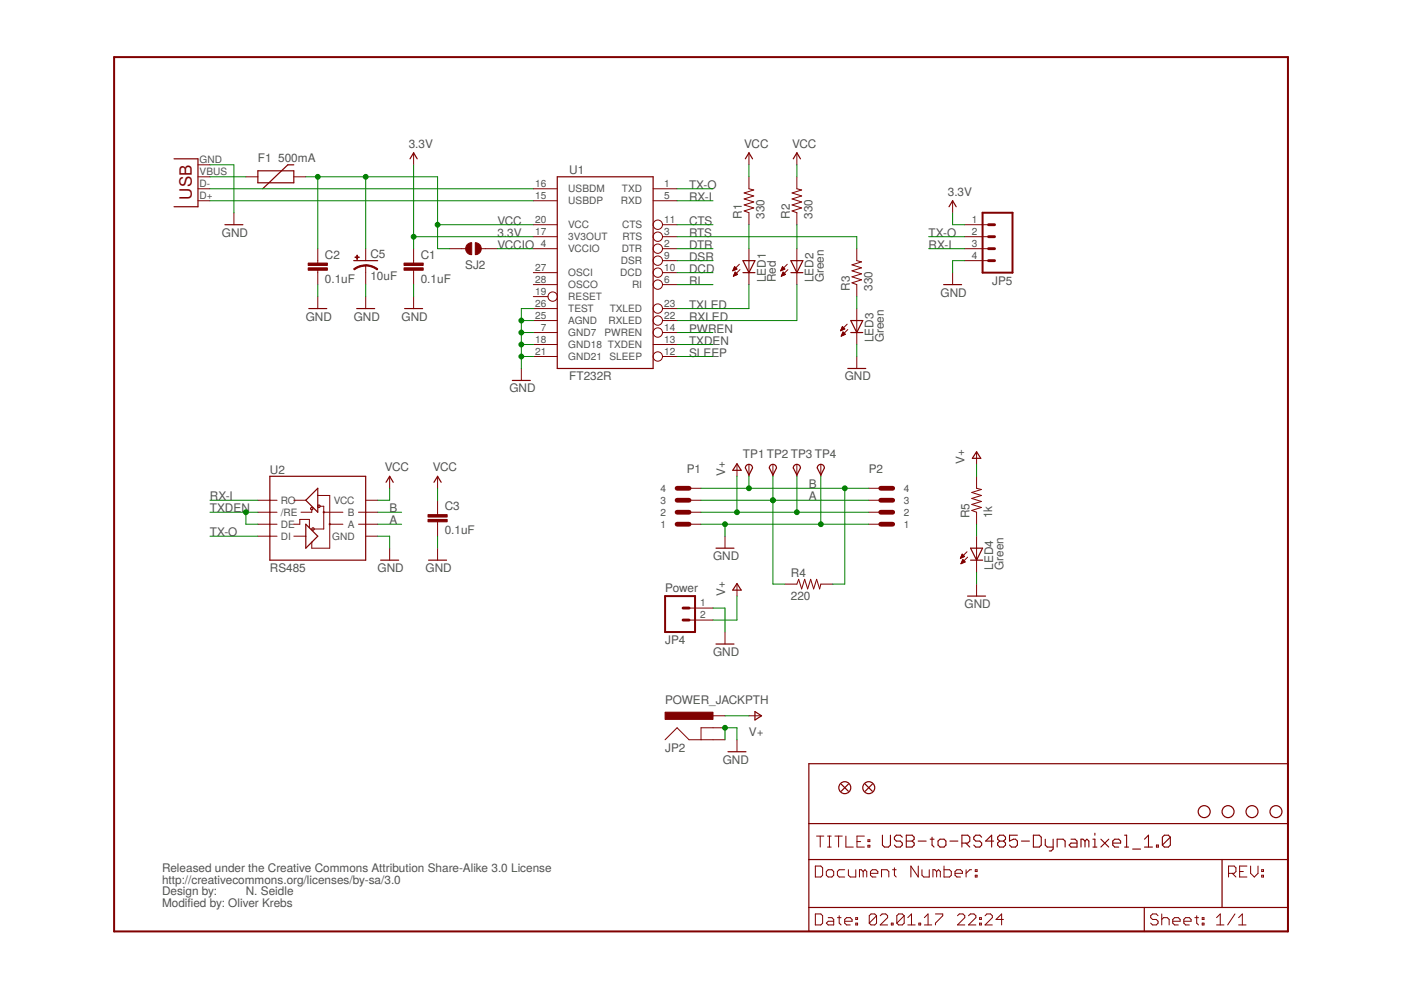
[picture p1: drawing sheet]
<svg xmlns="http://www.w3.org/2000/svg" width="297mm" height="210mm" viewBox="0 0 297 210" stroke-linecap="round" stroke-linejoin="round" font-family="sans-serif">
<g fill="none" stroke="#800000" stroke-width=".21">
<path d="M42 37.5h2.5M42 34.9h2.5M52.1 37.5h2.6M62.3 37.5h2.5M87.7 32.4v2.5M158.8 37.5v2.5l1 .3-2 .6 2 .7-2 .6 2 .6-2 .7 2 .6-2 .6 1 .4v2.5M158.8 32.4v2.5M169 37.5v2.5l1 .3-2.1 .6 2.1 .7-2.1 .6 2.1 .6-2.1 .7 2.1 .6-2.1 .6 1.1 .4v2.5M169 32.4v2.5M42 42.6h2.5M42 40h2.5M49.6 45.1v2.5"/>
<path d="M67.4 52.7v3.1M67.4 57.3v3M77.5 52.7v2.6M77.5 56.3v4M87.7 52.7v3.1M87.7 57.3v3M95.3 52.7h3.4M102 52.7h3.5M113.1 42.6h5.1M113.1 40h5.1M113.1 52.7h5.1M113.1 57.8h5.1"/>
<path d="M113.1 50.2h5.1M113.1 47.6h5.1M138.5 42.6h5.1M138.5 40h5.1M140.5 52.7h3.1M140.5 57.8h3.1M140.5 55.3h3.1M140.5 50.2h3.1M140.5 47.6h3.1M155.4 57.3h.2M155.5 57.2h.4M155.5 57.1h.7"/>
<path d="M155.5 58.5h.1M155.6 57h.6M155.6 58.4h.3M155.6 56.8h.4M155.6 58.3h.6M155.7 58.2h.7M155.7 56.7h.2M155.7 56.6h.1M155.7 58h.5M155.7 56.5l.6 .5-.9 .4zM155.8 57.9h.3M155.8 57.8h.2"/>
<path d="M155.9 57.7l.5 .5-.9 .4zM156.8 56l-1.4 1.4M156.9 57.2l-1.4 1.4M158.8 52.7v7.6M165.6 57.3h.2M165.6 57.2h.5M165.7 57.1h.6M165.7 58.5h.1M165.7 58.4h.4M165.7 57h.6M165.8 56.8h.4M165.8 58.3h.5"/>
<path d="M165.8 58.2h.7M165.8 56.7h.3M165.9 56.6h.1M165.9 58h.5M165.9 56.5l.5 .5-.9 .4zM165.9 57.9h.4M166 57.8h.2M166 57.7l.5 .5-.8 .4zM166.9 56l-1.4 1.4M167 57.2l-1.3 1.4M169 52.7v7.6M181.7 52.7v2.6l1 .2-2.1 .7 2.1 .6-2.1 .6 2.1 .7-2.1 .6 2.1 .6-2.1 .7 1.1 .3v2.6"/>
<path d="M202 42.6v2.5M202 57.8v2.5M204.5 52.7h5.1M204.5 55.3h5.1M204.5 50.2h5.1M204.5 47.6h5.1M67.4 62.9v2.5M77.5 62.9v2.5M87.7 62.9v2.5M110.5 78.1v2.6M113.1 62.9h3.1M113.1 60.3h5.1"/>
<path d="M113.1 70.5h5.1M113.1 73h5.1M113.1 75.6h5.1M113.1 68h5.1M113.1 65.4h5.1M138.5 73h5.1M140.5 60.3h3.1M140.5 70.5h3.1M140.5 75.6h3.1M140.5 68h3.1M140.5 65.4h3.1M178.2 70.1h.1"/>
<path d="M178.3 70h.3M178.3 69.9h.5M178.4 69.7h.7M178.4 71.2h.1M178.4 69.6h.6M178.4 71.1h.4M178.5 69.5h.4M178.5 71h.6M178.5 69.4h.3M178.5 70.8h.7M178.6 70.7h.4M178.6 69.3h.1"/>
<path d="M178.6 70.6h.3M178.7 70.5h.1M178.7 70.4l.5 .5-.8 .4zM179.1 69.7l-.5-.5-.4 .9M179.1 69.7l-.9 .4M179.6 68.7l-1.4 1.4M179.7 69.9l-1.3 1.4M181.7 65.4v7.6M181.7 75.6v2.5M156.3 98.4v2.6M158.8 98.4v2.6M163.9 98.4v2.6"/>
<path d="M169 98.4v2.6M174 98.4v2.6M207.1 95.9v2.5M54.7 106.1h4M54.7 108.6h4M54.7 111.1h4M54.7 113.7h4M62.3 111.1h1.3v-1h2v1.8M62.3 106.1h2.5M62.3 113.7h2.5M66.1 108.1v.5h-2.3M67.4 105.1h2.5v11.1h-3.8v-1.2"/>
<path d="M67.9 107.3h.7v4.9h-2M68.6 108.6h4.1M69.9 111.1h2.8M76 108.6h4.1M76 111.1h4.1M77.5 106.1h2.6M77.5 113.7h2.6M82.6 101v2.5M82.6 116.2v2.6M92.8 101v2.5M92.8 106.1v3M92.8 110.6v3.1"/>
<path d="M92.8 116.2v2.6M143.6 106.1h5M143.6 108.6h5M143.6 111.1h5M143.6 103.5h5M153.7 113.7v2.5M184.2 106.1h5.1M184.2 108.6h5.1M184.2 111.1h5.1M184.2 103.5h5.1M203.6 118.4h.1M203.7 118.2h.3"/>
<path d="M203.7 118.1h.5M203.8 119.4h.1M203.8 118h.7M203.8 117.9h.6M203.8 119.3h.4M203.9 119.2h.6M203.9 117.8h.4M203.9 117.6h.3M203.9 119.1h.7M204 117.5h.1M204 119h.4M204 117.5l-.4 .9"/>
<path d="M204 117.5l.5 .5M204 118.8h.3M204.1 118.7h.1M204.1 118.6l.5 .5-.8 .4zM204.5 118l-.9 .4M205 117l-1.4 1.4M205.1 118.1l-1.3 1.4M207.1 101v2.5l1 .3-2.1 .6 2.1 .7-2.1 .6 2.1 .6-2.1 .7 2.1 .6-2.1 .6 1.1 .4v2.5M207.1 113.7v7.6M146.1 128.9h5.1M146.1 131.5h5.1M153.7 134v2.5"/>
<path d="M156.3 123.8v2.6M166.4 123.8h2.6l.3-1 .7 2.1 .6-2.1 .6 2.1 .7-2.1 .6 2.1 .6-2.1 .7 2.1 .2-1.1h2.6M207.1 123.8v2.6M141 156.8l2.6-2.5 2.5 2.5h7.6M151.2 151.8h2.5M153.7 154.3h-5.1v2.5M156.3 156.8v2.6M158.8 151.8h2.5M173.1 177.3h1.6M173.9 177.3v2.3M175.5 177.3h.7M175.5 179.6h.7"/>
<path d="M175.9 177.3v2.3M177 177.3h1.6M177.8 177.3v2.3M179.3 177.3v2.3h1.6M181.7 178.4h.8M183.3 177.3h-1.6v2.3h1.6M184 179.2h.4v.4h-.4zM184 178.1h.4v.3h-.4zM172.9 183.6h1.1l.4 .4v1.6l-.4 .3h-1.1zM172.9 193.8h1.1l.4 .4v1.5l-.4 .4h-1.1zM175.2 184.8l.4-.4h.8l.4 .4v.8l-.4 .3h-.8l-.4-.3zM175.6 194.6h.8l.4 .3v1.2h-1.2l-.4-.4 .4-.4h1.2"/>
<path d="M177.5 194.6h.8M177.9 194.2v1.5l.4 .4M179.1 195.3h1.6v-.4l-.4-.3h-.8l-.4 .3v.8l.4 .4h.8M179.1 184.4h-1.2l-.4 .4v.8l.4 .3h1.2M179.9 184.4v1.2l.4 .3h1.1v-1.5M181.4 195.7h.4v.4h-.4zM181.4 194.6h.4v.3h-.4zM183 184.8l-.4-.4h-.4v1.5M183 184.8v1.1M183 184.8l.4-.4 .4 .4v1.1M184.6 185.2h1.5v-.4l-.4-.4h-.7l-.4 .4v.8l.4 .3h.7M185.8 194.2v1.5l-.3 .4h-.8l-.4-.4"/>
<path d="M185.8 194.2l-.3-.4h-.8l-.4 .4v1.5M185.8 194.2l-1.5 1.5M186.6 194.2l.4-.4h.8l.4 .4v.4l-1.6 1.5h1.6M186.9 185.9v-1.5h1.2l.3 .4v1.1M189 195.7h.4v.4h-.4zM189.2 184.4h.8M189.6 184v1.6l.4 .3M191.7 194.2v1.5l-.4 .4h-.8l-.4-.4M191.7 194.2l-.4-.4h-.8l-.4 .4v1.5M191.7 194.2l-1.6 1.5M192.5 196.1h1.5M192.5 194.6l.8-.8v2.3"/>
<path d="M194.7 183.6v2.3l-1.6-2.3v2.3M194.8 195.7h.4v.4h-.4zM195.5 184.4v1.2l.4 .3h1.1v-1.5M196 196.1h1.5M196 194.6l.8-.8v2.3M198.3 193.8h1.6v.4l-1.6 1.5v.4M198.6 184.8l-.4-.4h-.4v1.5M198.6 184.8v1.1M198.6 184.8l.4-.4 .4 .4v1.1M200.2 183.6v2.3h1.1l.4-.3v-.8l-.4-.4h-1.1M202.5 185.2h1.5v-.4l-.4-.4h-.7l-.4 .4v.8l.4 .3h.7M203 194.2l.4-.4h.8l.4 .4v.4l-1.6 1.5h1.6"/>
<path d="M204.8 184.4v1.5M205.3 194.2l.4-.4h.8l.4 .4v.4l-1.6 1.5h1.6M206 184.4h-.4l-.8 .8M206.8 185.6h.4v.3h-.4zM206.8 184.4h.4v.4h-.4zM207.7 195.7h.4v.4h-.4zM207.7 194.6h.4v.3h-.4zM208.9 194.2l.3-.4h.8l.4 .4v.4l-1.5 1.5h1.5M212.7 194.9h-1.5l1.2-1.1v2.3M245.5 194.2l-.3-.4h-.8l-.4 .4v.4l.4 .3h.8l.3 .4v.4l-.3 .4h-.8l-.4-.4M246.3 194.9l.4-.3h.8l.4 .3v1.2M246.3 193.8v2.3"/>
<path d="M248.6 195.3h1.6v-.4l-.4-.3h-.8l-.4 .3v.8l.4 .4h.8M251 195.3h1.5v-.4l-.3-.3h-.8l-.4 .3v.8l.4 .4h.8M253.3 194.6h.8M253.7 194.2v1.5l.4 .4M254.9 195.7h.4v.4h-.4zM254.9 194.6h.4v.3h-.4zM257.9 196.1h1.6M257.9 194.6l.8-.8v2.3M260.5 185.2h1.2l.3-.4v-.8l-.3-.4h-1.2v2.3M261.3 185.2l.7 .7M261.8 193.8l-1.5 2.3M262.6 196.1h1.6"/>
<path d="M262.6 194.6l.8-.8v2.3M262.8 184.8h.8M264.4 183.6h-1.6v2.3h1.6M265.2 183.6v1.6l.7 .7 .8-.7v-1.6M267.5 185.6h.4v.3h-.4zM267.5 184.4h.4v.4h-.4z"/>
<circle cx="139.5" cy="50.2" r=".99"/>
<circle cx="139.5" cy="47.6" r=".99"/>
<circle cx="139.5" cy="55.3" r=".99"/>
<circle cx="139.5" cy="57.8" r=".99"/>
<circle cx="139.5" cy="52.7" r=".99"/>
<circle cx="117.2" cy="62.9" r=".99"/>
<circle cx="139.5" cy="68" r=".99"/>
<circle cx="139.5" cy="65.4" r=".99"/>
<circle cx="139.5" cy="75.6" r=".99"/>
<circle cx="139.5" cy="70.5" r=".99"/>
<circle cx="139.5" cy="60.3" r=".99"/>
<circle cx="68.6" cy="108.6" r=".13"/>
<circle cx="69.9" cy="111.1" r=".13"/>
</g>
<g fill="#800000" stroke="#800000" stroke-width=".21">
<path d="M65.3 56.8h4.1v.5h-4.1z"/>
<path d="M65.3 55.8h4.1v.5h-4.1z"/>
<path d="M75.3 54.5h.9v.1h-.9z"/>
<path d="M75.6 54.1h.2v.9h-.2z"/>
<path d="M85.7 56.8h4v.5h-4z"/>
<path d="M85.7 55.8h4v.5h-4z"/>
<path d="M90.7 110.1h4.1v.5h-4.1z"/>
<path d="M90.7 109.1h4.1v.5h-4.1z"/>
<path d="M141 151h10.2v1.5h-10.2z"/>
</g>
<g fill="none" stroke="#800000" stroke-width=".25">
<path d="M36.9 33.7h5.1v10.1h-5.1M54.7 36.2h7.6v2.6h-7.6zM62.3 34.9h-1.3l-5.3 5.1M86.9 33.7l.8-1.3 .8 1.3M118.2 37.5h20.3v40.6h-20.3zM158 33.7l.8-1.3 .8 1.3M168.2 33.7l.8-1.3 .7 1.3M47.7 47.6h3.8M75 55.3h5.1M157.5 55.3h2.6l-1.3 2.5zM157.5 57.8h2.6M167.7 55.3h2.5l-1.2 2.5z"/>
<path d="M167.7 57.8h2.5M201.2 43.8l.8-1.2 .7 1.2M65.5 65.4h3.8M75.6 65.4h3.8M85.8 65.4h3.8M179.7 78.1h3.9M180.4 68h2.5l-1.2 2.5zM180.4 70.5h2.5M200.1 60.3h3.8M108.6 80.7h3.8M156.3 98.3l.8 1.4h-1.7zM158.2 98.8a.76 .76 0 0 1 .8-.3 .76 .76 0 0 1 .6 .7l-.8 1.5-.8-1.5z"/>
<path d="M163.3 98.8a.76 .76 0 0 1 .8-.3 .76 .76 0 0 1 .5 .7l-.7 1.5-.8-1.5zM168.3 98.8a.76 .76 0 0 1 .9-.3 .76 .76 0 0 1 .5 .7l-.7 1.5-.8-1.5zM173.4 98.8a.76 .76 0 0 1 .9-.3 .76 .76 0 0 1 .5 .7l-.8 1.5-.7-1.5zM207.1 95.8l.8 1.4h-1.7zM57.2 101h20.3v17.8h-20.3zM64.8 111.1l2.6 2.6-2.6 2.5zM67.4 103.5v5.1l-2.6-2.5zM80.7 118.8h3.8M81.9 102.3l.7-1.3 .8 1.3M90.9 118.8h3.8M92 102.3l.8-1.3 .7 1.3M151.8 116.2h3.8"/>
<path d="M205.8 118.8h2.5M205.8 116.2h2.5l-1.2 2.6zM151.8 136.5h3.8M156.3 123.7l.8 1.4h-1.7zM205.1 126.4h3.9M154.3 159.4h3.9M160.1 150.9l1.4 .9-1.4 .9zM171.5 161.9h101.6v35.6h-101.6zM171.5 174.6h101.6M178.4 166.2l1.5 1.6M179.9 166.2l-1.5 1.6M183.4 166.2l1.6 1.6"/>
<path d="M185 166.2l-1.6 1.6M171.5 182.2h101.6M171.5 192.4h101.6M242.6 192.4v5.1M259.1 182.2v10.2"/>
<circle cx="66.1" cy="107.8" r=".25"/>
<circle cx="66.4" cy="112.2" r=".25"/>
<circle cx="67.6" cy="107.3" r=".25"/>
<circle cx="179.1" cy="167" r="1.27"/>
<circle cx="184.2" cy="167" r="1.27"/>
<circle cx="255.3" cy="172.1" r="1.27"/>
<circle cx="260.4" cy="172.1" r="1.27"/>
<circle cx="265.5" cy="172.1" r="1.27"/>
<circle cx="270.5" cy="172.1" r="1.27"/>
</g>
<g fill="#800000" stroke="#800000" stroke-width=".21">
<path d="M77.5 56.1l1.4 .3 1.2 .6-.2 .2-.9-.5-1.5-.3z" fill-rule="evenodd"/>
<path d="M75 57l1.2-.6 1.3-.2v.2l-1.5 .3-.9 .5z" fill-rule="evenodd"/>
<path d="M99 51.9l.5-.4h.5v2.5a1.27 1.27 0 0 1-1.2-.7 1.27 1.27 0 0 1 .2-1.4z" fill-rule="evenodd"/>
<path d="M100.8 51.5a1.27 1.27 0 0 1 1.2 1.2 1.27 1.27 0 0 1-1.2 1.3z" fill-rule="evenodd"/>
</g>
<path d="M24.2 12.1h248.9v185.4h-248.9zM208.3 45.1h6.4v12.7h-6.4zM141 126.4h6.4v7.6h-6.4z" fill="none" stroke="#800000" stroke-width=".42"/>
<g fill="none" stroke="#800000" stroke-width=".23">
<path d="M187.1 177.1v2.1l.4 .4h.9l.4-.4v-2.1M191.3 177.5l-.4-.4h-.9l-.4 .4v.4l.4 .4h.9l.4 .5v.4l-.4 .4h-.9l-.4-.4M192.2 177.1h1.2l.4 .4v.4l-.4 .4 .4 .5v.4l-.4 .4h-1.2zM192.2 178.3h1.2M194.7 178.3h1.7M197.2 177.9h.8M197.6 177.5v1.7l.4 .4M198.9 178.3l.4-.4h.9l.4 .4v.9l-.4 .4h-.9l-.4-.4zM201.4 178.3h1.7M203.9 178.8h1.3l.4-.5v-.8l-.4-.4h-1.3v2.5M204.8 178.8l.8 .8M208.1 177.5l-.4-.4h-.8l-.4 .4v.4l.4 .4h.8l.4 .5v.4l-.4 .4h-.8l-.4-.4"/>
<path d="M210.7 178.3h-1.7l1.2-1.2v2.5M211.9 178.3l-.4 .5v.4l.4 .4h.9l.4-.4v-.4l-.4-.5M211.9 178.3l-.4-.4v-.4l.4-.4h.9l.4 .4v.4l-.4 .4M211.9 178.3h.9M215.7 177.1h-1.7v1.2l.9-.4h.4l.4 .4v.9l-.4 .4h-.8l-.5-.4M216.6 178.3h1.6M219.1 177.1h1.2l.5 .4v1.7l-.5 .4h-1.2zM221.6 177.9v1.3l.4 .4h1.3M223.3 177.9v2.1l-.4 .4h-.4M224.1 179.6v-1.7h1.3l.4 .4v1.3M227.1 177.9h.8l.4 .4v1.3h-1.2l-.4-.4 .4-.4h1.2M230 178.3l-.4-.4h-.4v1.7"/>
<path d="M230 178.3v1.3M230 178.3l.4-.4 .5 .4v1.3M231.7 179.6h.9M231.7 177.9h.4v1.7M232.1 176.7v.4M233.4 177.9l1.7 1.7M235.1 177.9l-1.7 1.7M235.9 178.8h1.7v-.5l-.4-.4h-.9l-.4 .4v.9l.4 .4h.9M238.4 179.6h.9M238.4 177.1h.5v2.5M242.7 179.6h1.6M242.7 177.9l.8-.8v2.5"/>
<path d="M245.2 179.2h.4v.4h-.4zM248.1 177.5v1.7l-.4 .4h-.8l-.5-.4M248.1 177.5l-.4-.4h-.8l-.5 .4v1.7M248.1 177.5l-1.7 1.7M240.1 180h1.7"/>
</g>
<path d="M209.6 52.7h1.3M209.6 50.2h1.3M209.6 47.6h1.3M209.6 55.3h1.3M144.8 131.5h1.3M144.8 128.9h1.3" fill="none" stroke="#800000" stroke-width=".61"/>
<path d="M143.6 111.1h2.5M143.6 108.6h2.5M143.6 106.1h2.5M143.6 103.5h2.5M186.7 111.1h2.6M186.7 108.6h2.6M186.7 106.1h2.6M186.7 103.5h2.6" fill="none" stroke="#800000" stroke-width="1"/>
<g fill="none" stroke="#008000" stroke-width=".21">
<path d="M44.5 34.9h5.1v10.2M44.5 37.5h7.6M64.8 37.5h28v15.2h2.5M67.4 37.5v15.2M77.5 37.5v15.2M87.7 34.9v17.8M158.8 34.9v2.6M169 34.9v2.6M44.5 40h68.6M44.5 42.6h68.6M87.7 50.2h25.4M92.8 47.6h20.3"/>
<path d="M105.5 52.7h7.6M143.6 55.3h7.6M143.6 50.2h38.1v2.5M143.6 40h7.6M143.6 42.6h7.6M143.6 47.6h7.6M143.6 52.7h7.6M143.6 57.8h7.6M158.8 47.6v5.1M169 47.6v5.1M196.9 52.7h7.6M196.9 50.2h7.6"/>
<path d="M202 45.1v2.5h2.5M204.5 55.3h-2.5v2.5M67.4 60.3v2.6M77.5 60.3v2.6M87.7 60.3v2.6M110.5 68h2.6M110.5 70.5h2.6M110.5 73h2.6M110.5 75.6h2.6M113.1 65.4h-2.6v12.7M143.6 70.5h7.6M143.6 73h7.6"/>
<path d="M143.6 75.6h7.6M143.6 60.3h7.6M158.8 60.3v5.1h-15.2M169 60.3v7.7h-25.4M181.7 62.9v2.5M181.7 73v2.6M207.1 98.4v2.6M44.5 113.7h10.2M44.5 106.1h10.2M44.5 108.6h10.2M52.1 108.6v2.5h2.6M80.1 113.7h2.5v2.5"/>
<path d="M80.1 111.1h5.1M80.1 108.6h5.1M82.6 103.5v2.6h-2.5M92.8 103.5v2.6M92.8 113.7v2.5M148.6 111.1h35.6M148.6 106.1h35.6M148.6 108.6h35.6M148.6 103.5h35.6M153.7 111.1v2.6M156.3 101v7.6M158.8 101v2.5"/>
<path d="M163.9 101v22.8h2.5M169 101v7.6M174 101v10.1M179.1 103.5v20.3h-2.5M207.1 111.1v2.6M151.2 128.9h2.5v5.1M156.3 126.4v5.1h-5.1M207.1 121.3v2.5M153.7 156.8v-2.5h2.6v2.5M153.7 151.8h5.1"/>
</g>
<g fill="#008000" stroke="#008000" stroke-width=".21">
<circle cx="110.5" cy="68" r=".51"/>
<circle cx="110.5" cy="70.5" r=".51"/>
<circle cx="110.5" cy="73" r=".51"/>
<circle cx="110.5" cy="75.6" r=".51"/>
<circle cx="153.7" cy="111.1" r=".51"/>
<circle cx="174" cy="111.1" r=".51"/>
<circle cx="153.7" cy="154.3" r=".51"/>
<circle cx="77.5" cy="37.5" r=".51"/>
<circle cx="67.4" cy="37.5" r=".51"/>
<circle cx="92.8" cy="47.6" r=".51"/>
<circle cx="87.7" cy="50.2" r=".51"/>
<circle cx="52.1" cy="108.6" r=".51"/>
<circle cx="163.9" cy="106.1" r=".51"/>
<circle cx="179.1" cy="103.5" r=".51"/>
<circle cx="158.8" cy="103.5" r=".51"/>
<circle cx="156.3" cy="108.6" r=".51"/>
<circle cx="169" cy="108.6" r=".51"/>
</g>
<text font-size="3.6" fill="#800000" x="40.7" y="42.3" transform="rotate(-90 40.7 42.3)">USB</text>
<g font-size="2.5" fill="#505050">
<text x="54.7" y="34.4">F1</text>
<text x="59" y="34.4">500mA</text>
<text x="86.7" y="31.4">3.3V</text>
<text x="157.8" y="31.4">VCC</text>
<text x="167.9" y="31.4">VCC</text>
<text x="120.7" y="37">U1</text>
<text x="146.1" y="40">TX-O</text>
<text x="201" y="41.6">3.3V</text>
<text x="105.5" y="47.7">VCC</text>
<text x="146.1" y="47.7">CTS</text>
<text x="146.1" y="42.6">RX-I</text>
<text x="157.3" y="46.4" transform="rotate(-90 157.3 46.4)">R1</text>
<text x="162.1" y="46.4" transform="rotate(-90 162.1 46.4)">330</text>
<text x="167.5" y="46.4" transform="rotate(-90 167.5 46.4)">R2</text>
<text x="172.3" y="46.4" transform="rotate(-90 172.3 46.4)">330</text>
<text x="47.1" y="50.2">GND</text>
<text x="105.5" y="52.7">VCCIO</text>
<text x="105.5" y="50.2">3.3V</text>
<text x="146.1" y="50.2">RTS</text>
<text x="146.1" y="52.7">DTR</text>
<text x="196.9" y="52.7">RX-I</text>
<text x="196.9" y="50.2">TX-O</text>
<text x="68.9" y="60">0.1uF</text>
<text x="68.9" y="54.9">C2</text>
<text x="78.5" y="59.5">10uF</text>
<text x="78.5" y="54.6">C5</text>
<text x="89.2" y="60">0.1uF</text>
<text x="89.2" y="54.9">C1</text>
<text x="98.6" y="57">SJ2</text>
<text x="146.1" y="55.3">DSR</text>
<text x="146.1" y="57.8">DCD</text>
<text x="162.4" y="59.8" transform="rotate(-90 162.4 59.8)">LED1</text>
<text x="164.5" y="59.8" transform="rotate(-90 164.5 59.8)">Red</text>
<text x="172.5" y="59.8" transform="rotate(-90 172.5 59.8)">LED2</text>
<text x="174.7" y="59.8" transform="rotate(-90 174.7 59.8)">Green</text>
<text x="146.1" y="60.3">RI</text>
<text x="146.1" y="65.4">TXLED</text>
<text x="180.2" y="61.6" transform="rotate(-90 180.2 61.6)">R3</text>
<text x="185" y="61.6" transform="rotate(-90 185 61.6)">330</text>
<text x="199.4" y="62.9">GND</text>
<text x="210.4" y="60.4">JP5</text>
<text x="64.8" y="68">GND</text>
<text x="75" y="68">GND</text>
<text x="85.1" y="68">GND</text>
<text x="146.1" y="68">RXLED</text>
<text x="146.1" y="70.5">PWREN</text>
<text x="146.1" y="73">TXDEN</text>
<text x="146.1" y="75.6">SLEEP</text>
<text x="185.2" y="72.5" transform="rotate(-90 185.2 72.5)">LED3</text>
<text x="187.4" y="72.5" transform="rotate(-90 187.4 72.5)">Green</text>
<text x="108" y="83.2">GND</text>
<text x="120.7" y="80.7">FT232R</text>
<text x="179.1" y="80.7">GND</text>
<text x="57.2" y="100.5">U2</text>
<text x="81.6" y="100">VCC</text>
<text x="91.7" y="100">VCC</text>
<text x="145.6" y="100.2">P1</text>
<text x="153.7" y="101" transform="rotate(-90 153.7 101)">V+</text>
<text x="157.5" y="97.2">TP1 TP2 TP3 TP4</text>
<text x="184.2" y="100.2">P2</text>
<text x="204.5" y="98.4" transform="rotate(-90 204.5 98.4)">V+</text>
<text x="44.5" y="106.1">RX-I</text>
<text x="171.5" y="106.1">A</text>
<text x="171.5" y="103.5">B</text>
<text x="44.5" y="108.6">TXDEN</text>
<text x="44.5" y="113.7">TX-O</text>
<text x="82.6" y="111.1">A</text>
<text x="82.6" y="108.6">B</text>
<text x="94.3" y="113.3">0.1uF</text>
<text x="94.3" y="108.2">C3</text>
<text x="205.6" y="109.9" transform="rotate(-90 205.6 109.9)">R5</text>
<text x="210.4" y="109.9" transform="rotate(-90 210.4 109.9)">1k</text>
<text x="151.2" y="118.8">GND</text>
<text x="57.2" y="121.3">RS485</text>
<text x="80.1" y="121.3">GND</text>
<text x="90.2" y="121.3">GND</text>
<text x="141" y="125.6">Power</text>
<text x="167.7" y="122.3">R4</text>
<text x="210.6" y="120.8" transform="rotate(-90 210.6 120.8)">LED4</text>
<text x="212.8" y="120.8" transform="rotate(-90 212.8 120.8)">Green</text>
<text x="153.7" y="126.4" transform="rotate(-90 153.7 126.4)">V+</text>
<text x="167.7" y="127.1">220</text>
<text x="204.5" y="128.9">GND</text>
<text x="141" y="136.5">JP4</text>
<text x="151.2" y="139.1">GND</text>
<text x="141" y="149.2">POWER_JACKPTH</text>
<text x="141" y="159.4">JP2</text>
<text x="153.2" y="161.9">GND</text>
<text x="158.8" y="156.1">V+</text>
<text x="34.4" y="184.8">Released under the Creative Commons Attribution Share-Alike 3.0 License</text>
<text x="34.4" y="187.3">http://creativecommons.org/licenses/by-sa/3.0</text>
<text x="34.4" y="189.9">Design by:</text>
<text x="52.1" y="189.9">N. Seidle</text>
<text x="34.4" y="192.4">Modifed by: Oliver Krebs</text>
<text x="39.8" y="192.4">i</text>
</g>
<g font-size="2.1" fill="#505050">
<text x="42.3" y="34.6">GND</text>
<text x="42.3" y="39.7">D-</text>
<text x="42.3" y="37.1">VBUS</text>
<text x="113.5" y="39.7">16</text>
<text x="120.5" y="40.8">USBDM</text>
<text x="131.9" y="40.8">TXD</text>
<text x="140.8" y="39.7">1</text>
<text x="42.3" y="42.2">D+</text>
<text x="113.5" y="42.2">15</text>
<text x="113.5" y="47.3">20</text>
<text x="120.5" y="43.3">USBDP</text>
<text x="131.6" y="43.3">RXD</text>
<text x="140.8" y="42.2">5</text>
<text x="140.8" y="47.3">11</text>
<text x="206.1" y="47.3">1</text>
<text x="113.5" y="49.8">17</text>
<text x="114.6" y="52.4">4</text>
<text x="120.5" y="51">3V3OUT</text>
<text x="120.5" y="53.5">VCCIO</text>
<text x="120.5" y="48.4">VCC</text>
<text x="131.8" y="53.5">DTR</text>
<text x="131.9" y="48.4">CTS</text>
<text x="132" y="51">RTS</text>
<text x="140.8" y="49.8">3</text>
<text x="140.8" y="52.4">2</text>
<text x="206.1" y="49.8">2</text>
<text x="206.1" y="52.4">3</text>
<text x="113.5" y="57.5">27</text>
<text x="113.5" y="60">28</text>
<text x="120.5" y="58.6">OSCI</text>
<text x="131.5" y="58.6">DCD</text>
<text x="131.6" y="56">DSR</text>
<text x="140.8" y="54.9">9</text>
<text x="140.8" y="57.5">10</text>
<text x="140.8" y="60">6</text>
<text x="206.1" y="54.9">4</text>
<text x="113.5" y="62.5">19</text>
<text x="113.5" y="65.1">26</text>
<text x="120.5" y="63.7">RESET</text>
<text x="120.5" y="61.1">OSCO</text>
<text x="134" y="61.1">RI</text>
<text x="140.8" y="65.1">23</text>
<text x="113.5" y="67.6">25</text>
<text x="114.6" y="70.2">7</text>
<text x="120.5" y="71.3">GND7</text>
<text x="120.5" y="68.7">AGND</text>
<text x="120.5" y="66.2">TEST</text>
<text x="128.2" y="71.3">PWREN</text>
<text x="129" y="68.7">RXLED</text>
<text x="129.3" y="66.2">TXLED</text>
<text x="140.8" y="67.6">22</text>
<text x="140.8" y="70.2">14</text>
<text x="113.5" y="72.7">18</text>
<text x="113.5" y="75.2">21</text>
<text x="120.5" y="73.8">GND18 TXDEN</text>
<text x="120.5" y="76.3">GND21</text>
<text x="129.2" y="76.3">SLEEP</text>
<text x="140.8" y="72.7">13</text>
<text x="140.8" y="75.2">12</text>
<text x="59.5" y="106.8">RO</text>
<text x="70.8" y="106.8">VCC</text>
<text x="140" y="106.8">3</text>
<text x="140" y="104.3">4</text>
<text x="191.6" y="106.8">3</text>
<text x="191.6" y="104.3">4</text>
<text x="59.5" y="109.4">/RE</text>
<text x="59.5" y="111.9">DE</text>
<text x="73.8" y="109.4">B</text>
<text x="73.8" y="111.9">A</text>
<text x="140" y="111.9">1</text>
<text x="140" y="109.4">2</text>
<text x="191.6" y="111.9">1</text>
<text x="191.6" y="109.4">2</text>
<text x="59.5" y="114.4">DI</text>
<text x="70.4" y="114.4">GND</text>
<text x="148.4" y="128.6">1</text>
<text x="148.4" y="131.1">2</text>
</g>
</svg>
